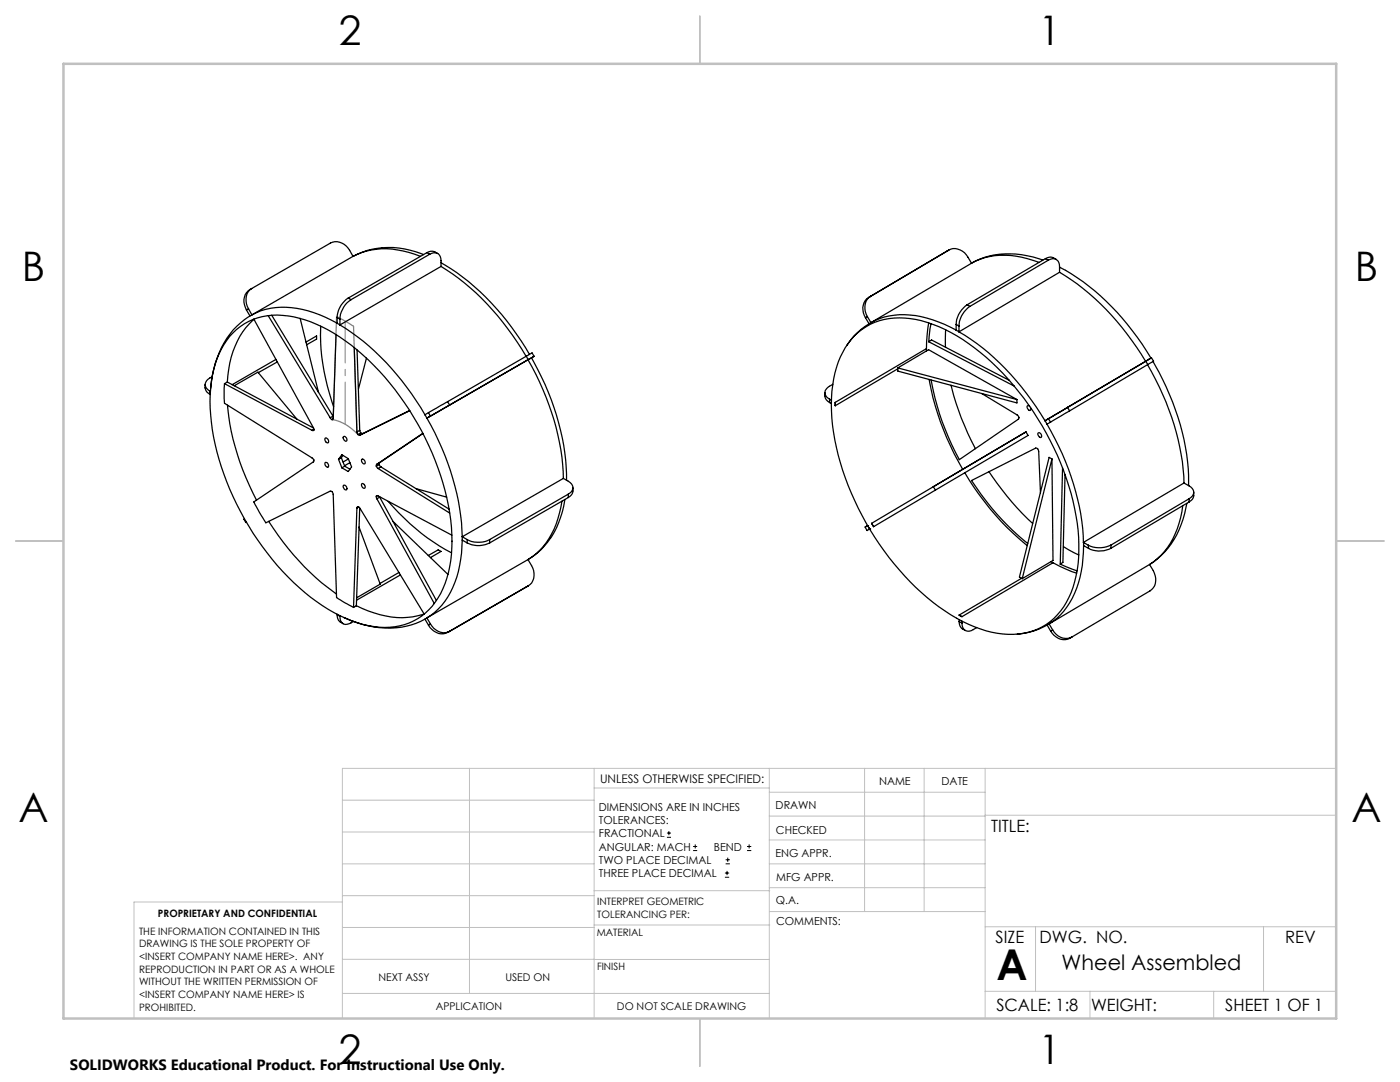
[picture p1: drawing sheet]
<svg xmlns="http://www.w3.org/2000/svg" width="279mm" height="216mm" viewBox="0 0 279 216" stroke-linecap="round" stroke-linejoin="round" font-family="sans-serif">
<g fill="none" stroke="#000" stroke-width=".2">
<path d="M133.1 167.1h.8M133.1 166.2h.8M133.5 165.8v.9M138.3 169.7h.8M138.3 168.9h.8M138.7 168.5v.8M144.7 175h.8M144.7 174.2h.8M144.8 172.4h.9M144.8 171.6h.9M145.1 173.8v.8M145.2 171.1v.9"/>
<path d="M149.1 169.7h.8M149.1 168.9h.8M149.5 168.5v.8"/>
</g>
<path d="M67.2 63.1l3.4 2 .7 21.4-2.3-1.8-1.3-.6-1.2-.4z" fill="none" stroke="#808080" stroke-width=".25"/>
<g fill="none" stroke="#c0c0c0" stroke-width=".2">
<path d="M68.3 159.7h50.3M93.7 153.3v44.9M118.6 153.3v49.9M118.6 157.2h34.9M153.5 153.3v49.9M153.5 158.1h43.1M172.5 153.3v28.6M184.4 153.3v28.6M196.6 153.3v49.9M266.7 153.3h-198.4v49.9M68.3 178.7h50.3M68.3 172.4h50.3"/>
<path d="M68.3 166h50.3M68.3 180h-41.6v23.2M118.6 177.7h35M153.5 167.6h43.1M153.5 162.8h43.1M153.5 172.4h43.1M153.5 177.1h43.1M196.6 162.7h70.1M68.3 198.2h85.2M68.3 191.4l85.2 .1M68.3 185.1h50.3M118.6 184.6h35"/>
<path d="M153.6 181.9h43M196.6 197.8h70.1M196.6 184.9h70.1M206.7 184.9v12.9M217.5 197.8v5.4M242.2 197.8v5.4M252.2 184.9v12.9"/>
</g>
<path d="M139.7 3.2v9.5M3.1 107.9h9.6M266.7 107.9h9.5M139.7 203.2v9.6" fill="none" stroke="#c0c0c0" stroke-width=".25"/>
<path d="M12.7 12.7h254v190.5h-254z" fill="none" stroke="#c0c0c0" stroke-width=".5"/>
<path d="M68.9 84.6v-20.6" fill="none" stroke="#808080" stroke-width=".2" stroke-dasharray="15.2 1.3 1.3 1.3" stroke-dashoffset="6.9"/>
<g fill="none" stroke="#000" stroke-width=".25">
<path d="M50.2 57.6a2.91 2.91 0 0 0-.6 4M50.2 57.6a2.91 2.91 0 0 0-1 4.2M69.5 59.5a4.9 4.9 0 0 0-2.2 3.9M69.5 59.5l.6 .3M70.1 59.8a4.9 4.9 0 0 0-2.3 3.9M70.4 51.2a4.2 4.2 0 0 0-3.1-3l-1.4 .3-15.7 9.1M70.4 51.2a15 15 0 0 1 12.4-.5l1.1 .5M70.4 51.2l-20.1 11.6M84.5 50.8a16.1 16.1 0 0 0-13.9 .3M85.2 50.4a1.75 1.75 0 0 1 2.1 .2M85.2 50.4l.6 .3M85.2 50.4l-15.7 9.1"/>
<path d="M85.8 50.7a1.39 1.39 0 0 1 1.5-.1 1.39 1.39 0 0 1 .7 1.4v1.2M85.8 50.7l-15.7 9.1M88 52.4a49.1 49.1 0 0 1 17.7 18.3M88 53.2a50.8 50.8 0 0 1 17 17.9M88 53.2l-20.2 11.6M173.4 59.4l.3-.3a2.91 2.91 0 0 0-.6 4.1M173.4 59.4a2.88 2.88 0 0 0-.7 4M189.3 49.9a2.89 2.89 0 0 1 3.9 1.4l.7 1.2M189.3 49.9l-15.9 9.5M189.3 49.9l-.4 .2M193.9 52.5l-20.1 11.9M207.4 52.4a16.4 16.4 0 0 0-12.7-.3l-.8 .4"/>
<path d="M208.1 51.9a17 17 0 0 0-14.1 .6M208.6 51.6a1.69 1.69 0 0 1 2.2 .2M208.6 51.6l.6 .3M208.6 51.6l-15.6 9.2M209.2 51.9a1.37 1.37 0 0 1 1.6-.1 1.37 1.37 0 0 1 .7 1.4v1.1M209.2 51.9l-15.6 9.2M211.5 54.3a50.8 50.8 0 0 1 17.1 17.8M211.5 53.3a47.8 47.8 0 0 1 18.2 18.1M211.5 54.3l-20.1 11.9M40.9 76.7l.1 .8a1.54 1.54 0 0 0 .9 1.2M41.9 78l.1 .1M41.9 78.7h.1"/>
<path d="M41.9 78v.7M42.3 75.2a1.65 1.65 0 0 0-1.2 2l.8 .8M44.8 76.6v3.9l17.5 10.9a.48 .48 0 0 1 .2 .8l-11.8 8 1.1 2.1 1.3 2 12.8-6.3a.55 .55 0 0 1 .6 .6l.7 20.6 3.4 2M44.8 76.6l17.5 9.3M45.4 76.2l-.6 .4M45.4 76.2l17.2 9.2M46.5 66.4a12.6 12.6 0 0 1 12.1-3.2 32.7 32.7 0 0 1 16 9.7 55.4 55.4 0 0 1 15.5 32.3 23.4 23.4 0 0 1-2.7 14.1 12.4 12.4 0 0 1-13.9 5.5 32.7 32.7 0 0 1-16-9.7 55.5 55.5 0 0 1-15.3-30.8 25.6 25.6 0 0 1 2-14.6l1.1-1.8zM46.7 77l4.8-2.7 7.7 9.3M49.2 61.8l.7 1.2 .4-.2M49.6 61.6l.7 1.2M49.6 61.6l-.4 .2M49.8 63.1a16.2 16.2 0 0 0-7.1 10.5l-.6 3.9"/>
<path d="M50.3 62.8a15.1 15.1 0 0 1 12.3-.4l2.3 .9 2.4 1.2M50.7 63.7l11.8 21.6 .2 .5-.4 .1M50.7 63.7a16.6 16.6 0 0 0-5.2 11.2l-.1 1.3M53.5 63l12.4 20.4M54.2 62.9l12.3 20.1M55.1 71.7l-8.8 5.1M55.4 72.2l-3.9 2.2M59.9 63.5l3.7 14.8M61.1 68.3l2.1-1.3v.7l-2 1.1M64 65.1a43.2 43.2 0 0 0 2.6 16M67.1 66.8l-.6 16.7-.2 .2M67.3 64.5l.5 .3"/>
<path d="M67.3 63.4l.5 .3M67.3 63.4v1.1M67.8 64.8a50 50 0 0 1 17 18M67.8 63.7v1.1M70.7 69.4l.5 16.8M71.3 69.8l.5 16.1M73.1 71.5l-1.6 6.1M105 71.1l1.2-.7 .4 .7M105 71.1l.4 .7M105 71.1l-15.7 9.1M105.4 71.8a50.1 50.1 0 0 1 7 23.7M105.4 71.8l-20.2 11.6"/>
<path d="M105.4 71.8l-15.7 9M106.1 71.4a50 50 0 0 1 7 24.4M106.1 71.4l.5-.3-1.2 .7M106.1 71.4l-.7 .4M164.6 78.4a1.68 1.68 0 0 0 1 1.9M165.6 79.7l.3 .2M165.6 79.7v.6M166.2 76.7a1.99 1.99 0 0 0-1.6 1.8 1.54 1.54 0 0 0 1 1.2M170.6 67a13 13 0 0 1 12.2-3.3 32 32 0 0 1 15.1 8.6 56.6 56.6 0 0 1 17.3 33.5 24.4 24.4 0 0 1-2.4 14.4 12.5 12.5 0 0 1-13.8 6.2 29.9 29.9 0 0 1-14-7.2 56.4 56.4 0 0 1-18.8-34.3 25.6 25.6 0 0 1 2-14.6l1.1-1.8zM172.7 63.4l.7 1.2 .4-.2M173.1 63.2l.7 1.2M173.1 63.2l-.4 .2"/>
<path d="M173.4 64.7l-2.3 1.7-2.1 2.5M173.8 64.4a14.9 14.9 0 0 1 12.3-.6l2.4 .9 2.3 1.2M179.2 73.4l6.1-3.6 17.7 9.9M179.2 73.4v.6l23.8 6.4v-.7M179.2 73.4l23.8 6.3M179.2 73.6l-12.5 7.4M184.9 69.6l-18.2 10.7M184.9 69.6v.4M185.3 64.4l-.3 2.4-.1 2.8M185.3 68.2l17.1 8.8M185.3 68.2l.6-.4 15.6 8.1M185.4 75.7a54.3 54.3 0 0 0 6.7 18"/>
<path d="M185.8 64.6l-.5 3.6M185.8 75.8a50.7 50.7 0 0 0 5.7 15.9l11.7-8.1a.55 .55 0 0 0-.2-.8l-7.1-4.3M188.7 65.8v3.5M189.8 76.9a53.5 53.5 0 0 0 4.9 12.6M190.8 65.9l.6 .3M190.8 64.7l.6 .4M190.8 64.7v1.2M191.4 66.2a50.3 50.3 0 0 1 17.2 17.8M191.4 65.1v1.1M193 60.8a5.1 5.1 0 0 0-2.2 3.9M193 60.8l.6 .3M193.6 61.1a5.1 5.1 0 0 0-2.2 4"/>
<path d="M228.7 72.1l1.1-.7zM228.7 72.1l-20.1 11.9M228.7 72.1l.4 .6M229 72.8a50.2 50.2 0 0 1 7.3 23.6M229.1 72.7l-15.6 9.3M229.8 71.4l.4 .7-1.1 .6M230.1 72.1a48 48 0 0 1 7.1 24.8M45.4 80.9a50.3 50.3 0 0 0 5.8 18.9M62.7 85.7l-.4 .2M64.9 87.5a.56 .56 0 0 1 .6 .2 .56 .56 0 0 1-.1 .7l-.4-.2zM64.9 92.3a.58 .58 0 0 1 .6 .3 .58 .58 0 0 1-.1 .6l-.5-.4zM65.9 83.4l.4 .3"/>
<path d="M66.4 83.6l-.1 .1M66.5 83v.1M66.5 83l-.6 .4M67.6 91.7l.6-1 1.3 .8 .7 1.7-.7 .9-1.3-.8M67.6 91.7l.6 1.6M68.1 91.3l-.5 .4M68.1 91.3l.7 1.7M68.4 90.9l-.3 .4M68.5 87.2a.51 .51 0 0 1 .6 .2 .51 .51 0 0 1-.1 .7l-.5-.6zM68.6 96.8a.64 .64 0 0 1 .5 1 .64 .64 0 0 1-.5-1zM68.8 93l-.6 .3M68.8 93l1 .6"/>
<path d="M69.5 91.6l-1 .6M69.8 92.3l-1 .6M71.2 86.2l.2 .5M71.4 86.7l.5 .1M71.8 85.9l.2 .5M71.8 85.9l-.6 .3M72 86.4l.4 .1M72 86.4l-.6 .3M72.2 96.6a.55 .55 0 0 1 .6 .2 .55 .55 0 0 1-.1 .6l-.4-.2zM72.2 91.7a.55 .55 0 0 1 .6 .2 .55 .55 0 0 1-.1 .7l-.3-.1-.2-.4zM72.4 86.5l-.5 .3M75.1 93l.4 .5"/>
<path d="M75.1 99h.4l14.7 7.8M75.1 99l.1 .5M75.2 92.6l-.1 .4M75.2 99.5l11.5 20.9M75.2 98.9l-.1 .1M75.5 93.5l14.2 8.9M75.7 92.7l.3 .5M75.7 92.7l-.6 .3M75.7 99.1l.1 .1M75.8 92.3l-.1 .4M75.8 92.3l-.6 .3M75.8 99.2l-.6 .3"/>
<path d="M75.8 99.2l11.3 20.6M76 93.2l-.5 .3M76 93.2l13.6 8.4M81.7 81.9l-9.3 4.6M81.8 82l-9.9 4.8M83 97.5l6.1 1.7M84.4 86.5l-9.2 6.1M84.4 86.5l-8.6 5.8M84.8 82.8l.4 .6M85.2 83.4a51.1 51.1 0 0 1 7.1 23.7M85.5 82.3l.4 .7M85.5 82.3l-.7 .5"/>
<path d="M85.9 83l-.7 .4M89.3 80.2l-3.8 2.1M89.3 80.2l.4 .6M89.7 80.8l-3.8 2.2M112.4 95.5a2.89 2.89 0 0 1 1.9 1.7 1.47 1.47 0 0 1-.9 1.4M112.4 95.5l-20.1 11.6M112.7 99.7a19.9 19.9 0 0 1-2.8 7.7M113.4 98.6l-15.7 9.1M113.4 98.6v.7M113.4 99.3l-15.7 9M114.3 97.3a1.68 1.68 0 0 1-.9 2M165.6 80.3l.3 .2"/>
<path d="M166.7 80.3v.7M186.3 97.1l.4 .7M192.5 94.3a54 54 0 0 0 12.5 14.6M197.4 94.1a56.5 56.5 0 0 0 8.7 10.4M205.5 81.1l-.3-.2a.54 .54 0 0 0-.2 .7 .54 .54 0 0 0 .6 .3l.1-.5M207.2 86.4a.52 .52 0 0 1 .6 .2 .52 .52 0 0 1-.1 .7l-.4-.3zM207.6 98.3l-.3-8.2a.55 .55 0 0 0-.6-.7l-12.8 6.5a52.3 52.3 0 0 0 11.2 12.5M208.6 84l.4 .6M209 84.6a50.2 50.2 0 0 1 7.2 23.6M209.2 83.5l.5 .7M209.2 83.5l-.6 .5M209.7 84.2l-.7 .4"/>
<path d="M209.9 91.6l.2 20.2-6.1 3.7M209.9 91.6l-.5-.3-6 23.8 .6 .4M209.9 91.6l-5.9 23.9M212.1 93.3l-.5 19.3M212.5 94.7l-.4 17.5-.5 .4M213.5 82l-.5-.7-3.8 2.2M213.5 82l-3.8 2.2M236.3 96.4a2.86 2.86 0 0 1 1.9 1.7 1.47 1.47 0 0 1-.9 1.4M236.3 96.4l-20.1 11.8M237.3 99.5l-15.6 9.3M237.3 99.5v.7M238.2 98.2a1.68 1.68 0 0 1-.9 2"/>
<path d="M48.8 103.5l-.1 .1 .4 .7M49.2 104.2h.1M53.6 104a52.2 52.2 0 0 0 13.5 14.5M71.2 101.4l.3-.3 .4 .4 12.8 21.1M71.2 101.4l-.6 19.8M71.6 101.2l-.4 .2M71.6 105.2l4.3 11.4-4.7 2.7M71.8 101.4l-.7 19.5M77.5 100a41.7 41.7 0 0 0 12.6 10.3M78.4 104l11 10.6M79.6 114.2l-3.8 2.2M79.9 114.7l-8.7 5.1"/>
<path d="M85.5 110.8l2-1.1 .5 .3-2.1 1.3M92.3 107.1v.7M92.3 107.8a20.2 20.2 0 0 1-4.1 13 11.7 11.7 0 0 1-3 2.5M92.3 107.1l.9 .6M92.3 107.8l.9 .5M93.2 107.7a4.9 4.9 0 0 0 4.5 0M93.2 108.3a4.9 4.9 0 0 0 4.5 0M93.2 107.7v.6M97.7 107.7v.6M105.4 111.7a4.3 4.3 0 0 1 1.1 3.7 2.11 2.11 0 0 1-1.1 1.5M105.4 111.7l-20.2 11.6M105.4 116.9l-15.7 9.1"/>
<path d="M105.4 116.9l-16.1 9.3M109.9 107.4l-.5 .7a12.9 12.9 0 0 1-3.9 3.5M112.1 100a16.2 16.2 0 0 1-5.9 11.1l-.8 .6M172.6 105.2l.5-.3zM172.6 105.2l.4 .7 .6-.3M173.1 104.9h.1M173.1 104.9l.5 .7M173.6 105.6h.1M174 104.4l.3 .7M174 104.4l30.8-18.2 .4 .7-30.9 18.2M203.9 115.4l-12.5 7.3M209.8 112.1l.3 .2"/>
<path d="M210.1 112.3l2.6 1.2 2.2 .9M210.1 112.3l-18.1 10.7M211.6 112.6l3.3 1.3M212.2 109.1l3.1 1.6M216.2 108.2l.1 .7M216.2 108.2l1 .6M216.3 108.9a20.4 20.4 0 0 1-4 13.1 11.5 11.5 0 0 1-2.9 2.5M216.3 108.9l.9 .5M217.2 108.8v.6M221.7 108.8a5.2 5.2 0 0 1-4.5 0M221.7 109.4a5.1 5.1 0 0 1-4.5 0M221.7 108.8v.6"/>
<path d="M229.4 112.6a4.4 4.4 0 0 1 1 4.3l-.9 1-15.6 9.2M229.4 112.6l-20 11.9M236 100.9a15.6 15.6 0 0 1-6.6 11.7M236.9 100.5a17 17 0 0 1-7.4 12.1M237.3 100.2l-15.6 9.2M67.3 122.7a1.69 1.69 0 0 0 1.2 1.8M67.3 122.6v.1M67.3 122.7l.5 .3M67.8 123a1.36 1.36 0 0 0 .7 1.4 1.36 1.36 0 0 0 1.6-.1l.5-.3M67.8 122.8v.2M68.7 123.3a18.9 18.9 0 0 0 14.3 1.1l1.7-.8M71.1 120.9a18.5 18.5 0 0 0 12.3 2l1.2-.4"/>
<path d="M71.1 120.9l-.5 .3M85.2 123.3l-.4 .2 .7 1.2M85.2 123.3l.7 1.2M85.5 124.7a2.99 2.99 0 0 0 3.8 1.5M85.9 124.5a2.98 2.98 0 0 0 3.8 1.5M85.9 124.5l-.4 .2M89.7 126l-.4 .2M191.4 122.7l.6 .3M191.4 124a1.69 1.69 0 0 0 1.3 1.8M191.4 124l.6 .4M191.4 123.6v.4M192 124.4a1.36 1.36 0 0 0 .6 1.4 1.36 1.36 0 0 0 1.6-.2l.7-.4"/>
<path d="M192 123.9v.5M208.9 124.8l-.7 .3a13.7 13.7 0 0 1-5.2 1.4M209.4 124.5l-.4 .2 .7 1.2M209.4 124.5l.7 1.2M209.7 125.9a2.84 2.84 0 0 0 4.2 1.2M210.1 125.7a2.96 2.96 0 0 0 3.8 1.4M210.1 125.7l-.4 .2"/>
</g>
<text font-size="8.5" x="198.9" y="195.5">A</text>
<g font-size="8.1">
<text x="67.6" y="8.9">2</text>
<text x="207.3" y="8.9">1</text>
<text x="4.4" y="56.1">B</text>
<text x="270.4" y="56.1">B</text>
<text x="3.7" y="164.1">A</text>
<text x="269.7" y="164.1">A</text>
<text x="67.6" y="212.4">2</text>
<text x="207.3" y="212.4">1</text>
</g>
<text font-size="4.2" x="211.9" y="193.5">Wheel Assembled</text>
<g font-size="3.4">
<text x="197.8" y="166">TITLE:</text>
<text x="198.7" y="188.1">SIZE</text>
<text x="207.5" y="188.1">DWG. NO.</text>
<text x="256.5" y="188.2">REV</text>
<text x="198.8" y="201.7">SCALE: 1:8</text>
<text x="217.7" y="201.8">WEIGHT:</text>
<text x="244.5" y="201.7">SHEET 1 OF 1</text>
</g>
<text font-size="3" x="14" y="213.5">SOLIDWORKS Educational Product. For Instructional Use Only.</text>
<text font-size="2.4" x="119.8" y="156.2">UNLESS OTHERWISE SPECIFIED:</text>
<g font-size="2.2">
<text x="119.5" y="161.8">DIMENSIONS ARE IN INCHES</text>
<text x="154.8" y="161.4">DRAWN</text>
<text x="175.4" y="156.6">NAME</text>
<text x="187.9" y="156.7">DATE</text>
<text x="119.5" y="164.4">TOLERANCES:</text>
<text x="119.5" y="167.1">FRACTIONAL</text>
<text x="154.9" y="166.3">CHECKED</text>
<text x="119.5" y="169.7">ANGULAR: MACH</text>
<text x="119.5" y="172.4">TWO PLACE DECIMAL</text>
<text x="142.5" y="169.7">BEND</text>
<text x="154.8" y="171">ENG APPR.</text>
<text x="119.5" y="175">THREE PLACE DECIMAL</text>
<text x="154.9" y="175.7">MFG APPR.</text>
<text x="154.9" y="180.4">Q.A.</text>
<text x="154.9" y="184.6">COMMENTS:</text>
</g>
<g font-size="2.1">
<text x="75.5" y="195.7">NEXT ASSY</text>
<text x="100.9" y="195.7">USED ON</text>
<text x="86.9" y="201.5">APPLICATION</text>
<text x="123.1" y="201.6">DO NOT SCALE DRAWING</text>
</g>
<g font-size="2">
<text x="31.5" y="182.9">PROPRIETARY AND CONFIDENTIAL</text>
<text x="119.2" y="180.6">INTERPRET GEOMETRIC</text>
<text x="119.2" y="183.1">TOLERANCING PER:</text>
<text x="27.8" y="186.5">THE INFORMATION CONTAINED IN THIS</text>
<text x="27.8" y="189">DRAWING IS THE SOLE PROPERTY OF</text>
<text x="27.8" y="191.6">&lt;INSERT COMPANY NAME HERE&gt;. ANY</text>
<text x="119.1" y="186.7">MATERIAL</text>
<text x="27.8" y="194.1">REPRODUCTION IN PART OR AS A WHOLE</text>
<text x="27.8" y="196.6">WITHOUT THE WRITTEN PERMISSION OF</text>
<text x="119.1" y="193.5">FINISH</text>
<text x="27.8" y="199.1">&lt;INSERT COMPANY NAME HERE&gt; IS</text>
<text x="27.8" y="201.7">PROHIBITED.</text>
</g>
</svg>
